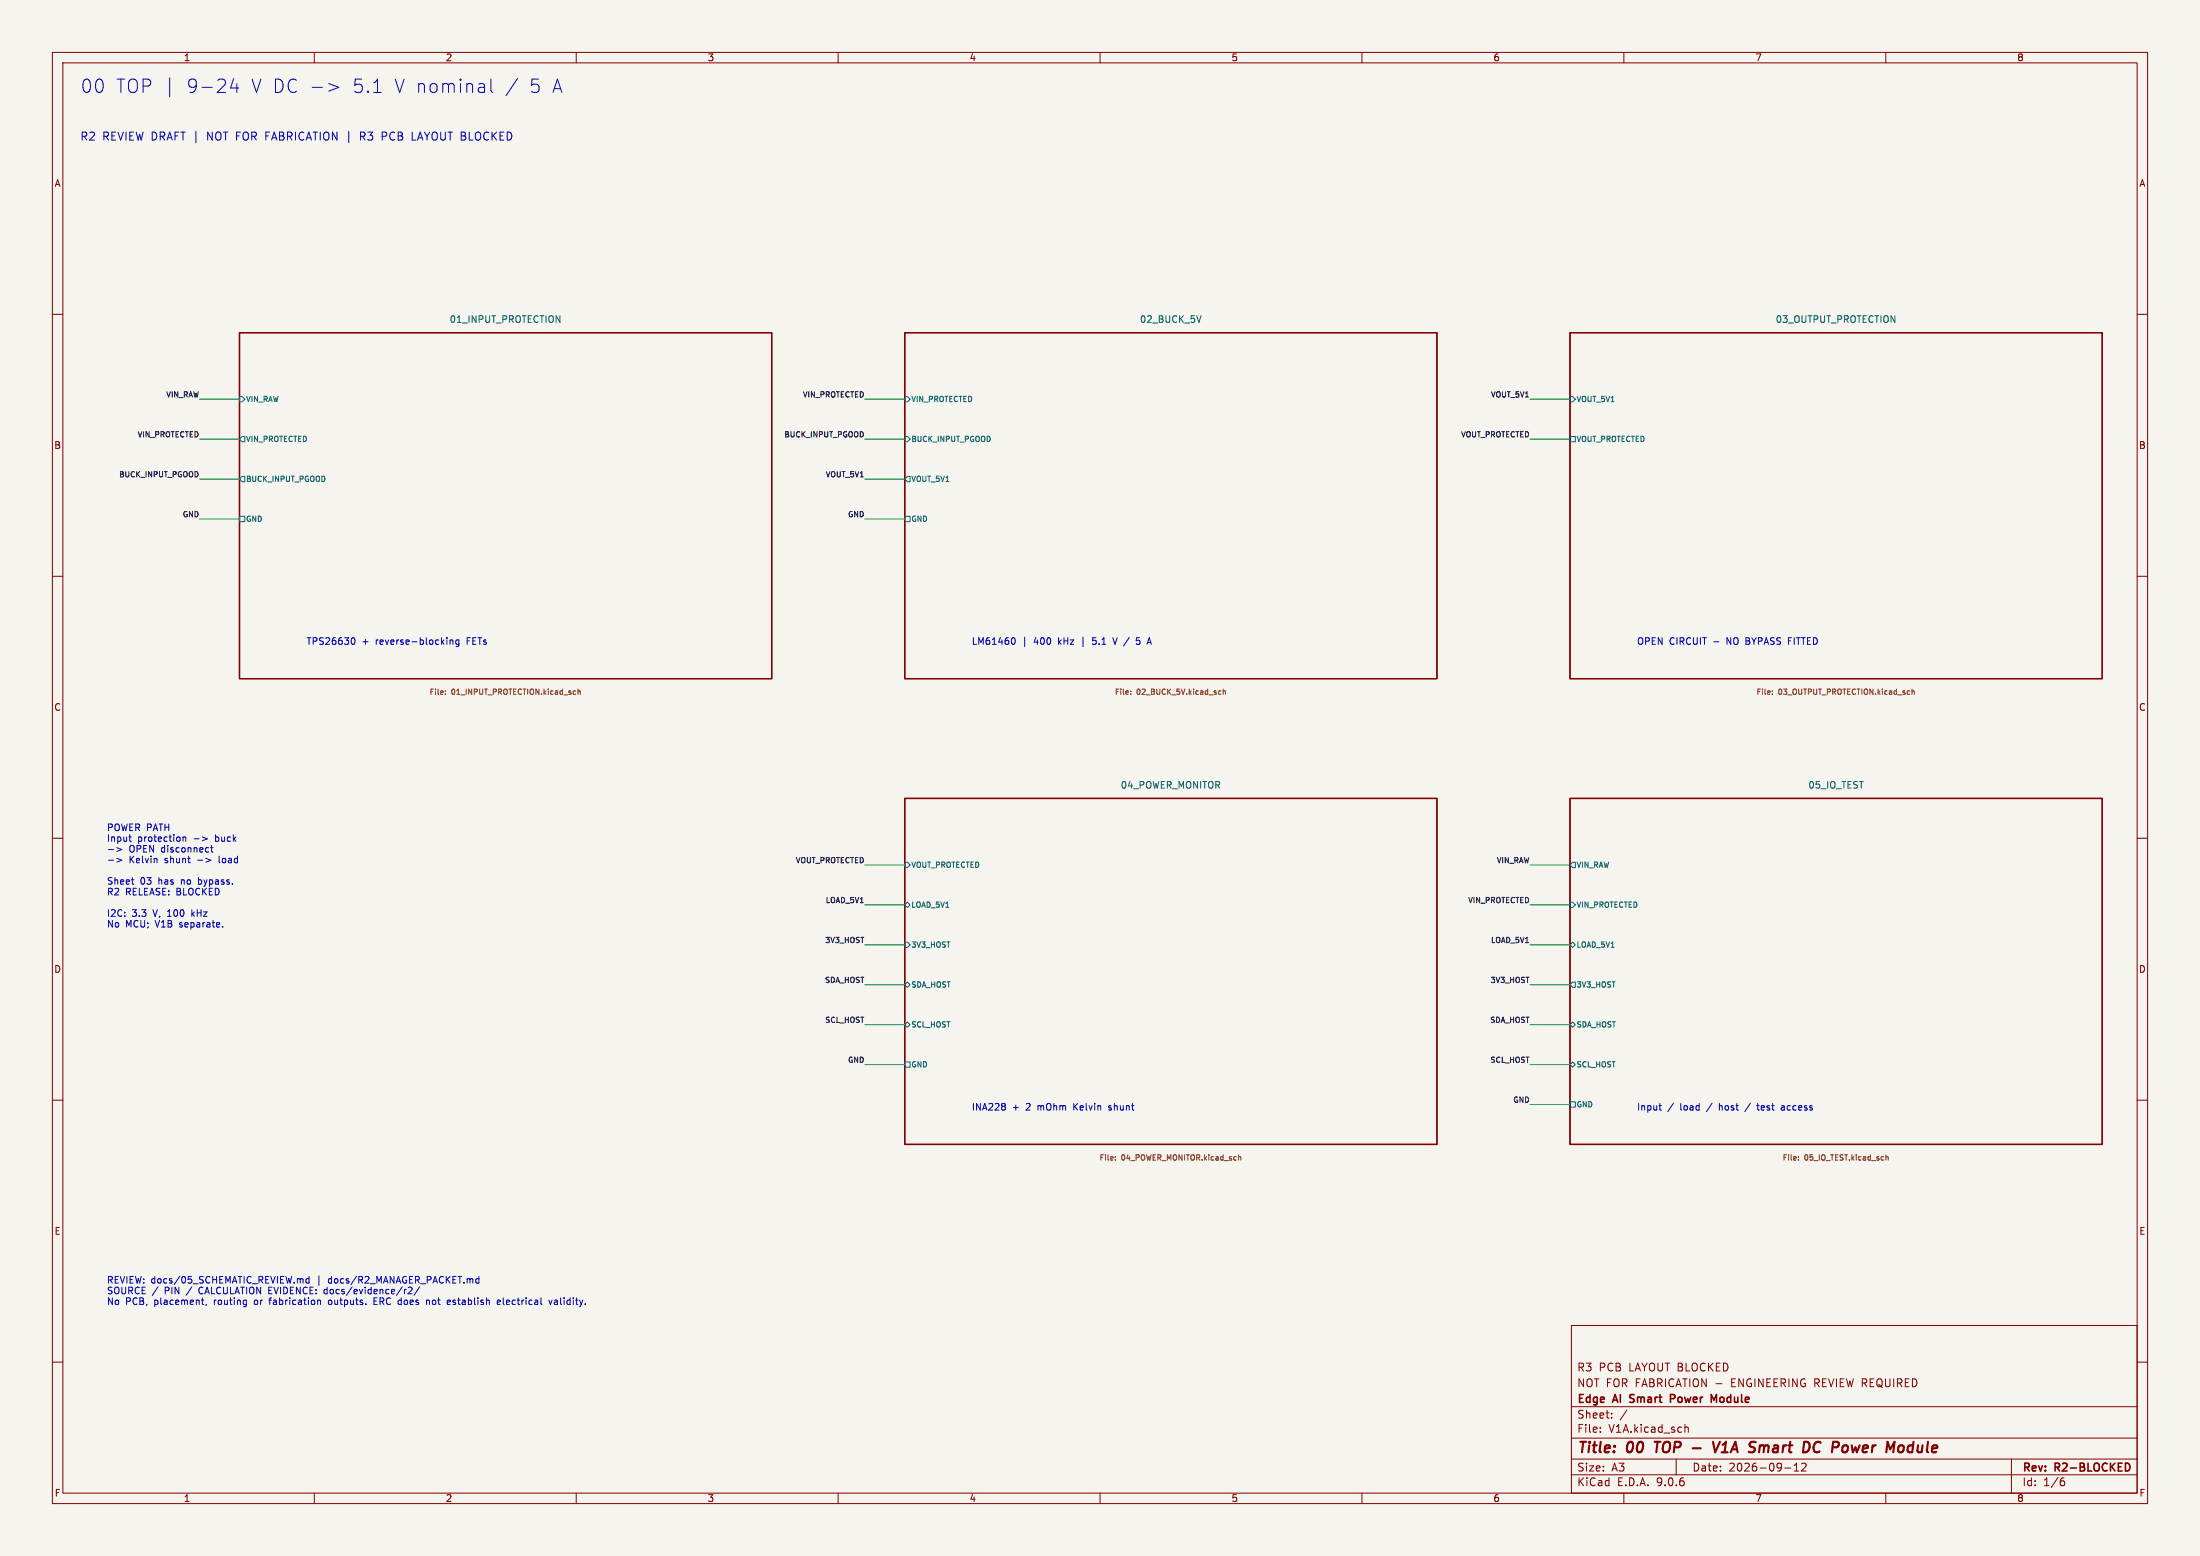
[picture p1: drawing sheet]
<svg xmlns="http://www.w3.org/2000/svg" width="420mm" height="297mm" viewBox="0 0 420 297" stroke-linecap="round" stroke-linejoin="round" font-family="sans-serif">
<path d="M0 0h420v297h-420z" fill="#f5f4ef" stroke="#f5f4ef" stroke-width=".19"/>
<g fill="none" stroke="#840000" stroke-width=".19">
<path d="M10 10h400v277h-400zM12 12h396v273h-396zM60 10v2M110 10v2M160 10v2M210 10v2M260 10v2M310 10v2M360 10v2M10 60h2M408 60h2M10 110h2"/>
<path d="M408 110h2M10 160h2M408 160h2M10 210h2M408 210h2M300 253h108v32h-108zM10 260h2M300 278.5h108M300 274.5h108M300 268.5h108M305.5 273.2v.2M305.5 272.5v.1"/>
<path d="M307.7 270.5v.2M307.7 269.8v.1M310.6 269.1l-1.3 1.9M320 278.5v3M321.7 271.9v1.5M321.7 272.5l.2-.1 .3 .1 .1 .9M342.5 279.7l.4-.4v1.5M343.9 279.4l.6-.1 .2 .1 .1 .3-.9 1.1h.9M384 278.5v6.5M408 260h2M60 285v2M110 285v2"/>
<path d="M160 285v2M210 285v2M260 285v2M300 281.5h108M310 285v2M340.7 280.2h1.2M342.5 280.8h.9M360 285v2M393.6 282.7h.4l.2 .2-.1 .5-.5 .2M394 282.1l-.4 .1"/>
</g>
<path d="M315.9 275.2h1.1M316.4 275.2l-.2 2M323.1 276.4h1.6M327 275.2l.4 2 .9-2M328.7 277.2h1.1M329 275.7l-.2 .1M336 275.9l-.2 1.3M336.5 275.9l-.5 .2M346.3 276.7a.66 .66 0 0 0 1.1 .3M347.6 275.4a.8 .8 0 0 0-.9-.1 .8 .8 0 0 0-.5 .8M353.5 275.9l.2 1.3 .5-.9M365 275.9a.66 .66 0 0 0-.8 .4l-.1 .5 .2 .3h.8" fill="none" stroke="#840000" stroke-width=".4"/>
<path d="M311.1 267.6l.2 .1M311.2 266.3v.5M319.6 266.3l-.7-.1v1.5M319.6 266.9l-.7 .1M326.7 266.2l.5 1.1 .5-1.1v1.5" fill="none" stroke="#840000" stroke-width=".3"/>
<path d="M45.7 63.5h101.6v66h-101.6zM172.7 63.5h101.6v66h-101.6zM299.7 63.5h101.6v66h-101.6zM172.7 152.4h101.6v66h-101.6zM299.7 152.4h101.6v66h-101.6z" fill="none" stroke="#840000" stroke-width=".25"/>
<g fill="none" stroke="#006464" stroke-width=".19">
<path d="M45.7 75.7h.5l.5 .5-.5 .5h-.5zM172.7 75.7h.5l.5 .5-.5 .5h-.5zM229.3 60.3l-.4 1.2M299.7 75.7h.5l.5 .5-.5 .5h-.5zM45.7 98.6h1v1h-1zM46.2 83.3h.5v1h-.5l-.5-.5zM46.2 90.9h.5v1h-.5l-.5-.5zM172.7 83.3h.5l.5 .5-.5 .5h-.5zM172.7 98.6h1v1h-1zM173.2 90.9h.5v1h-.5l-.5-.5zM299.7 83.3h1v1h-1zM172.7 164.6h.5l.5 .5-.5 .5h-.5z"/>
<path d="M172.7 179.8h.5l.5 .5-.5 .5h-.5zM173.2 172.2l.5 .5-.5 .5-.5-.5zM299.7 172.2h.5l.5 .5-.5 .5h-.5zM300.2 164.6h.5v1h-.5l-.5-.5zM172.7 188l.5-.5 .5 .5-.5 .5zM172.7 195.6l.5-.5 .5 .5-.5 .5zM299.7 180.3l.5-.5 .5 .5-.5 .5zM299.7 188l.5-.5h.5v1h-.5zM299.7 195.6l.5-.5 .5 .5-.5 .5zM172.7 202.7h1v1h-1zM299.7 203.2l.5-.5 .5 .5-.5 .5zM299.7 210.3h1v1h-1z"/>
</g>
<g fill="none" stroke="#725600" stroke-width=".19">
<path d="M85 132.4v.1M85 131.9v.1M110.3 132l.4-.1 .1 .6M110.3 131.5v1M215.9 132.4v.1M215.9 131.9v.1M232.8 131.9h.3M233.1 132.5h-.3M233.5 132l.4-.1v.6M233.5 131.5v1M338.4 132.4v.1M338.4 131.9v.1"/>
<path d="M365 132l.4-.1v.6M365 131.5v1M212.9 221.3v.1M212.9 220.8v.1M236.4 220.4v1M236.4 220.9l.4-.1 .1 .6M343.3 221.3v.1M343.3 220.8v.1M360 220.9l.4-.1 .1 .6M360 220.4v1"/>
</g>
<g fill="none" stroke="#009600" stroke-width=".19">
<path d="M38.1 76.2h7.6M165.1 76.2h7.6M292.1 76.2h7.6M38.1 83.8h7.6M38.1 99.1h7.6M38.1 91.4h7.6M165.1 83.8h7.6M165.1 99.1h7.6M165.1 91.4h7.6M292.1 83.8h7.6M165.1 172.7h7.6M165.1 165.1h7.6"/>
<path d="M292.1 172.7h7.6M292.1 165.1h7.6M165.1 180.3h7.6M165.1 188h7.6M165.1 195.6h7.6M292.1 180.3h7.6M292.1 188h7.6M292.1 195.6h7.6M165.1 203.2h7.6M292.1 203.2h7.6M292.1 210.8h7.6"/>
</g>
<g fill="none" stroke="#0000c2" stroke-width=".19">
<path d="M44.6 15l-.6 1.8h1.6M45.2 15.9v1.7M62.8 15.9l1.9 .8-1.9 .7M71.3 17.6h1.5M92.1 15.9l.4 .4v1.3M92.5 17.5l-.8 .1M92.5 16.6l-.8 .1M93.7 15.1v2.2l.4 .3M98.8 15l-2.2 3.2M66.6 25.1v2.1M68.8 26h.6M69.4 25.2h-.6v1.5"/>
<path d="M73 25.2h.5M73 26h.5M78.7 26.7h.7M67.2 121.8l.1-.1a.68 .68 0 0 1 .5 .7 .68 .68 0 0 1-.5 .6l-.1-.1M85.3 121.7v.1M85.9 122.3l.2-.2 .3 .1 .1 .8M85.9 122.1v.9M87.6 122.2l-.4-.1-.2 .3 .1 .5h.5M87.6 122.1v1.1l-.2 .2h-.3M193.3 121.8l.1-.1a.68 .68 0 0 1 .4 .7 .68 .68 0 0 1-.4 .6l-.1-.1M208.6 122.9l.1 .1M209.2 121.7h-.6v.6l.1-.1"/>
<path d="M212.4 121.7l.5 1.3M217.6 121.7h-.6l-.1 .6 .5-.1 .2 .2M217.6 122.8l-.2 .2-.5-.1M219.4 121.7l.4 1.3M24.6 159.8h.5M34.9 159.9l.2-.1h.3l.1 .8M34.9 159.8v.8M38.6 159.8l1 .3-1 .4M20.7 162.2h1M20.7 164.2h1M22.3 161.8l1 .4-1 .3M22.3 163.8l1 .4-1 .4"/>
<path d="M24.8 160.5l.3 .1M25.1 167.9h.5M25.4 168.8h.2M29.9 163.9l.1 .8M37.1 160.1h.9M37.7 164.2h1M39.3 163.8l1 .4-1 .4M40.2 161.8h.5M40.4 161.4v1.1l.3 .1M42.5 176.8v.2M191.8 210.7l.1 .2-.1 .2M191.8 211.2l.1 .2-.1 .4"/>
<path d="M211.6 211.8l.2 .1M211.8 211l-.2 .2 .2 .3M316.7 211h.5M316.9 211.8l.3 .1M334.2 210.6l-1.1 1.6M335.4 211h.5M335.6 210.6v1.1l.3 .2M340.1 211.1h.5M340.6 211.3l-.4 .1-.2 .2 .2 .3 .4-.1M38.4 248.2h.5M38.6 248.8l.3 .2M39.4 248.9l-.1 .3"/>
<path d="M51.3 248.2h.5M51.5 247.9v1.1M57.8 244.1l.1 .8M59 243.6v1.3M59 244.1h-.4l-.2 .2 .1 .6h.5M60.7 248.2h.4l.1 .8M61.9 246.8l.4 .2M62.3 246.1l-.4 .1M63.1 248.2h-.3l-.1 .2 .1 .5 .3 .1M71.4 247.7v1.3h.6M71.4 248.3h.4M77.4 246.1l-.2 .3"/>
<path d="M78.7 246l-.8 1h.8M80.1 245.6l-1.1 1.7M81.6 248.2l.4 .1v.7M85.8 248.2l.2 .3-.6 .1M85.9 248.9l-.1 .1M86.5 248.9l.1 .1M86.5 248.2v.3M90.9 244.8l.2 .1h.3M91.4 244.1h-.3l-.2 .1M91.4 243.6v1.3M94.9 248.6l.6-.1v-.3h-.4l-.2 .1 .1 .6h.5M96.1 247.7v1.1l.2 .2"/>
<path d="M104.8 248.2l.3 .8 .3-.8M105.9 248.2h.5M106.4 248.5h-.4l-.2 .2 .2 .3 .4-.1"/>
</g>
<g font-size="3.5" fill="#0000c2">
<text x="15.2" y="18">00</text>
<text x="22" y="18">TOP |</text>
<text x="35.3" y="18">9-24</text>
<text x="47.6" y="18">V DC -&gt;</text>
<text x="66.8" y="18">5.1</text>
<text x="74.7" y="18">V nominal</text>
<text x="100.3" y="18">5 A</text>
</g>
<g font-size="2.8" fill="#840000">
<text x="301" y="277.9">Title:</text>
<text x="310.6" y="277.9">00</text>
<text x="316.8" y="277.9">TOP</text>
<text x="329.5" y="277.9">V1A</text>
<text x="337.2" y="277.9">Smart</text>
<text x="348.3" y="277.9">DC</text>
<text x="354.6" y="277.9">Power</text>
<text x="365.8" y="277.9">Module</text>
</g>
<g font-size="2.1" fill="#0000c2">
<text x="15.2" y="27.1">R2</text>
<text x="19.5" y="27.1">REVIEW DRAFT |</text>
<text x="39.8" y="27.1">NOT FOR FABRICATION</text>
<text x="69.6" y="27.1">R3</text>
<text x="73.9" y="27.1">PCB</text>
<text x="79.8" y="27.1">LAYOUT BLOCKED</text>
</g>
<g font-size="2.1" fill="#840000">
<text x="301" y="262">R3</text>
<text x="305.2" y="262">PCB</text>
<text x="311" y="262">LAYOUT BLOCKED</text>
<text x="301" y="268.2">Edge</text>
<text x="301" y="265">NOT FOR FABRICATION -</text>
<text x="308.1" y="268.2">AI</text>
<text x="311.8" y="268.2">Smart</text>
<text x="320.1" y="268.2">Power</text>
<text x="328.5" y="268.2">Module</text>
<text x="330.8" y="265">ENGINEERING REVIEW REQUIRED</text>
<text x="301" y="273.7">File:</text>
<text x="301" y="271">Sheet:</text>
<text x="307.1" y="273.7">V1A.kicad_sch</text>
<text x="301" y="281.1">Size:</text>
<text x="307.6" y="281.1">A3</text>
<text x="323" y="281.1">Date:</text>
<text x="330" y="281.1">2026-09-12</text>
<text x="386" y="281.3">Rev:</text>
<text x="392.4" y="281.3">R2-BLOCKED</text>
<text x="301" y="283.9">KiCad</text>
<text x="308.7" y="283.9">E.D.A.</text>
<text x="316.3" y="283.9">9.0.6</text>
<text x="386" y="283.9">Id:</text>
<text x="390.1" y="283.9">1/6</text>
</g>
<g font-size="1.8" fill="#840000">
<text x="35" y="11.9">1</text>
<text x="85" y="11.9">2</text>
<text x="135" y="11.9">3</text>
<text x="185" y="11.9">4</text>
<text x="235" y="11.9">5</text>
<text x="285" y="11.9">6</text>
<text x="335" y="11.9">7</text>
<text x="385" y="11.9">8</text>
<text x="10.3" y="35.9">A</text>
<text x="408.3" y="35.9">A</text>
<text x="10.3" y="85.9">B</text>
<text x="408.2" y="85.9">B</text>
<text x="10.3" y="135.9">C</text>
<text x="408.2" y="135.9">C</text>
<text x="10.3" y="185.9">D</text>
<text x="408.2" y="185.9">D</text>
<text x="10.3" y="235.9">E</text>
<text x="408.3" y="235.9">E</text>
<text x="10.3" y="285.9">F</text>
<text x="35" y="286.9">1</text>
<text x="85" y="286.9">2</text>
<text x="135" y="286.9">3</text>
<text x="185" y="286.9">4</text>
<text x="235" y="286.9">5</text>
<text x="285" y="286.9">6</text>
<text x="335" y="286.9">7</text>
<text x="385" y="286.9">8</text>
<text x="408.3" y="285.9">F</text>
</g>
<g font-size="1.8" fill="#006464">
<text x="85.7" y="61.8">01_INPUT_PROTECTION</text>
<text x="217.5" y="61.8">02_BUCK_5V</text>
<text x="338.9" y="61.8">03_OUTPUT_PROTECTION</text>
<text x="213.9" y="150.7">04_POWER_MONITOR</text>
<text x="345.1" y="150.7">05_IO_TEST</text>
</g>
<g font-size="1.8" fill="#0000c2">
<text x="58.4" y="123.4">TPS26630</text>
<text x="69.1" y="123.4">+</text>
<text x="71.8" y="123.4">reverse-blocking</text>
<text x="89.4" y="123.4">FETs</text>
<text x="185.4" y="123.4">LM61460</text>
<text x="195.1" y="123.4">|</text>
<text x="197.5" y="123.4">400</text>
<text x="202.3" y="123.4">kHz</text>
<text x="206.9" y="123.4">|</text>
<text x="209.2" y="123.4">5.1</text>
<text x="213.4" y="123.4">V /</text>
<text x="218.2" y="123.4">5</text>
<text x="312.4" y="123.4">OPEN CIRCUIT</text>
<text x="327.2" y="123.4">-</text>
<text x="329.9" y="123.4">NO BYPASS FITTED</text>
<text x="20.3" y="159">POWER PATH</text>
<text x="20.3" y="161">Input</text>
<text x="26.3" y="161">protection</text>
<text x="41.4" y="161">buck</text>
<text x="24.6" y="163">OPEN disconnect</text>
<text x="24.6" y="165.1">Kelvin</text>
<text x="31.6" y="165.1">shunt</text>
<text x="42.2" y="165.1">load</text>
<text x="20.3" y="169.2">Sheet</text>
<text x="20.3" y="171.2">R2</text>
<text x="24" y="171.2">RELEASE: BLOCKED</text>
<text x="26.8" y="169.2">03</text>
<text x="30.3" y="169.2">has</text>
<text x="34.8" y="169.2">no</text>
<text x="38.3" y="169.2">bypass.</text>
<text x="20.3" y="175.3">I2C:</text>
<text x="20.3" y="177.4">No</text>
<text x="24" y="177.4">MCU;</text>
<text x="25.2" y="175.3">3.3</text>
<text x="29.4" y="175.3">V, 100</text>
<text x="29.8" y="177.4">V1B</text>
<text x="34.5" y="177.4">separate.</text>
<text x="37" y="175.3">kHz</text>
<text x="185.4" y="212.3">INA228</text>
<text x="193.2" y="212.3">+</text>
<text x="196" y="212.3">2</text>
<text x="198.4" y="212.3">mOhm</text>
<text x="205.4" y="212.3">Kelvin</text>
<text x="212.3" y="212.3">shunt</text>
<text x="312.4" y="212.3">Input</text>
<text x="318.4" y="212.3">/</text>
<text x="320.9" y="212.3">load</text>
<text x="326.2" y="212.3">/</text>
<text x="328.7" y="212.3">host</text>
<text x="336.4" y="212.3">test</text>
<text x="341.1" y="212.3">access</text>
<text x="20.3" y="245.3">REVIEW: docs/05_SCHEMATIC_REVIEW.md</text>
<text x="60.6" y="245.3">|</text>
<text x="63" y="245.3">docs/R2_MANAGER_PACKET.md</text>
<text x="20.3" y="247.4">SOURCE /</text>
<text x="20.3" y="249.4">No</text>
<text x="24" y="249.4">PCB,</text>
<text x="29.6" y="249.4">placement,</text>
<text x="31.6" y="247.4">PIN</text>
<text x="35.9" y="247.4">/</text>
<text x="38.4" y="247.4">CALCULATION EVIDENCE:</text>
<text x="41.1" y="249.4">routing</text>
<text x="49" y="249.4">or</text>
<text x="52.1" y="249.4">fabrication</text>
<text x="62.7" y="247.4">docs/evidence/r2/</text>
<text x="63.6" y="249.4">outputs.</text>
<text x="72.4" y="249.4">ERC does</text>
<text x="82.9" y="249.4">not</text>
<text x="87.1" y="249.4">establish</text>
<text x="96.8" y="249.4">electrical</text>
<text x="106.9" y="249.4">validity.</text>
</g>
<g font-size="1.4" fill="#0f0f0f">
<text x="31.6" y="75.9">VIN_RAW</text>
<text x="153.1" y="75.9">VIN_PROTECTED</text>
<text x="284.5" y="75.9">VOUT_5V1</text>
<text x="26.1" y="83.5">VIN_PROTECTED</text>
<text x="149.6" y="83.5">BUCK_INPUT_PGOOD</text>
<text x="278.8" y="83.5">VOUT_PROTECTED</text>
<text x="22.6" y="91.2">BUCK_INPUT_PGOOD</text>
<text x="157.5" y="91.2">VOUT_5V1</text>
<text x="34.7" y="98.8">GND</text>
<text x="161.7" y="98.8">GND</text>
<text x="151.8" y="164.8">VOUT_PROTECTED</text>
<text x="285.6" y="164.8">VIN_RAW</text>
<text x="157.5" y="172.4">LOAD_5V1</text>
<text x="280.1" y="172.4">VIN_PROTECTED</text>
<text x="157.4" y="180.1">3V3_HOST</text>
<text x="284.5" y="180.1">LOAD_5V1</text>
<text x="157.3" y="187.7">SDA_HOST</text>
<text x="284.4" y="187.7">3V3_HOST</text>
<text x="157.4" y="195.3">SCL_HOST</text>
<text x="284.3" y="195.3">SDA_HOST</text>
<text x="161.7" y="202.9">GND</text>
<text x="284.4" y="202.9">SCL_HOST</text>
<text x="288.7" y="210.5">GND</text>
</g>
<g font-size="1.4" fill="#006464">
<text x="46.9" y="76.9">VIN_RAW</text>
<text x="173.9" y="76.9">VIN_PROTECTED</text>
<text x="300.9" y="76.9">VOUT_5V1</text>
<text x="46.9" y="84.6">VIN_PROTECTED</text>
<text x="173.9" y="84.6">BUCK_INPUT_PGOOD</text>
<text x="300.9" y="84.6">VOUT_PROTECTED</text>
<text x="46.9" y="92.2">BUCK_INPUT_PGOOD</text>
<text x="173.9" y="92.2">VOUT_5V1</text>
<text x="46.9" y="99.8">GND</text>
<text x="173.9" y="99.8">GND</text>
<text x="173.9" y="165.8">VOUT_PROTECTED</text>
<text x="300.9" y="165.8">VIN_RAW</text>
<text x="173.9" y="173.5">LOAD_5V1</text>
<text x="300.9" y="173.5">VIN_PROTECTED</text>
<text x="173.9" y="181.1">3V3_HOST</text>
<text x="300.9" y="181.1">LOAD_5V1</text>
<text x="173.9" y="188.7">SDA_HOST</text>
<text x="300.9" y="188.7">3V3_HOST</text>
<text x="173.9" y="196.3">SCL_HOST</text>
<text x="300.9" y="196.3">SDA_HOST</text>
<text x="173.9" y="203.9">GND</text>
<text x="300.9" y="203.9">SCL_HOST</text>
<text x="300.9" y="211.6">GND</text>
</g>
<g font-size="1.4" fill="#725600">
<text x="81.9" y="132.8">File:</text>
<text x="86.2" y="132.8">01_INPUT_PROTECTION.kicad_sch</text>
<text x="212.7" y="132.8">File:</text>
<text x="217" y="132.8">02_BUCK_5V.kicad_sch</text>
<text x="335.2" y="132.8">File:</text>
<text x="339.5" y="132.8">03_OUTPUT_PROTECTION.kicad_sch</text>
<text x="209.8" y="221.7">File:</text>
<text x="214.1" y="221.7">04_POWER_MONITOR.kicad_sch</text>
<text x="340.2" y="221.7">File:</text>
<text x="344.5" y="221.7">05_IO_TEST.kicad_sch</text>
</g>
</svg>
